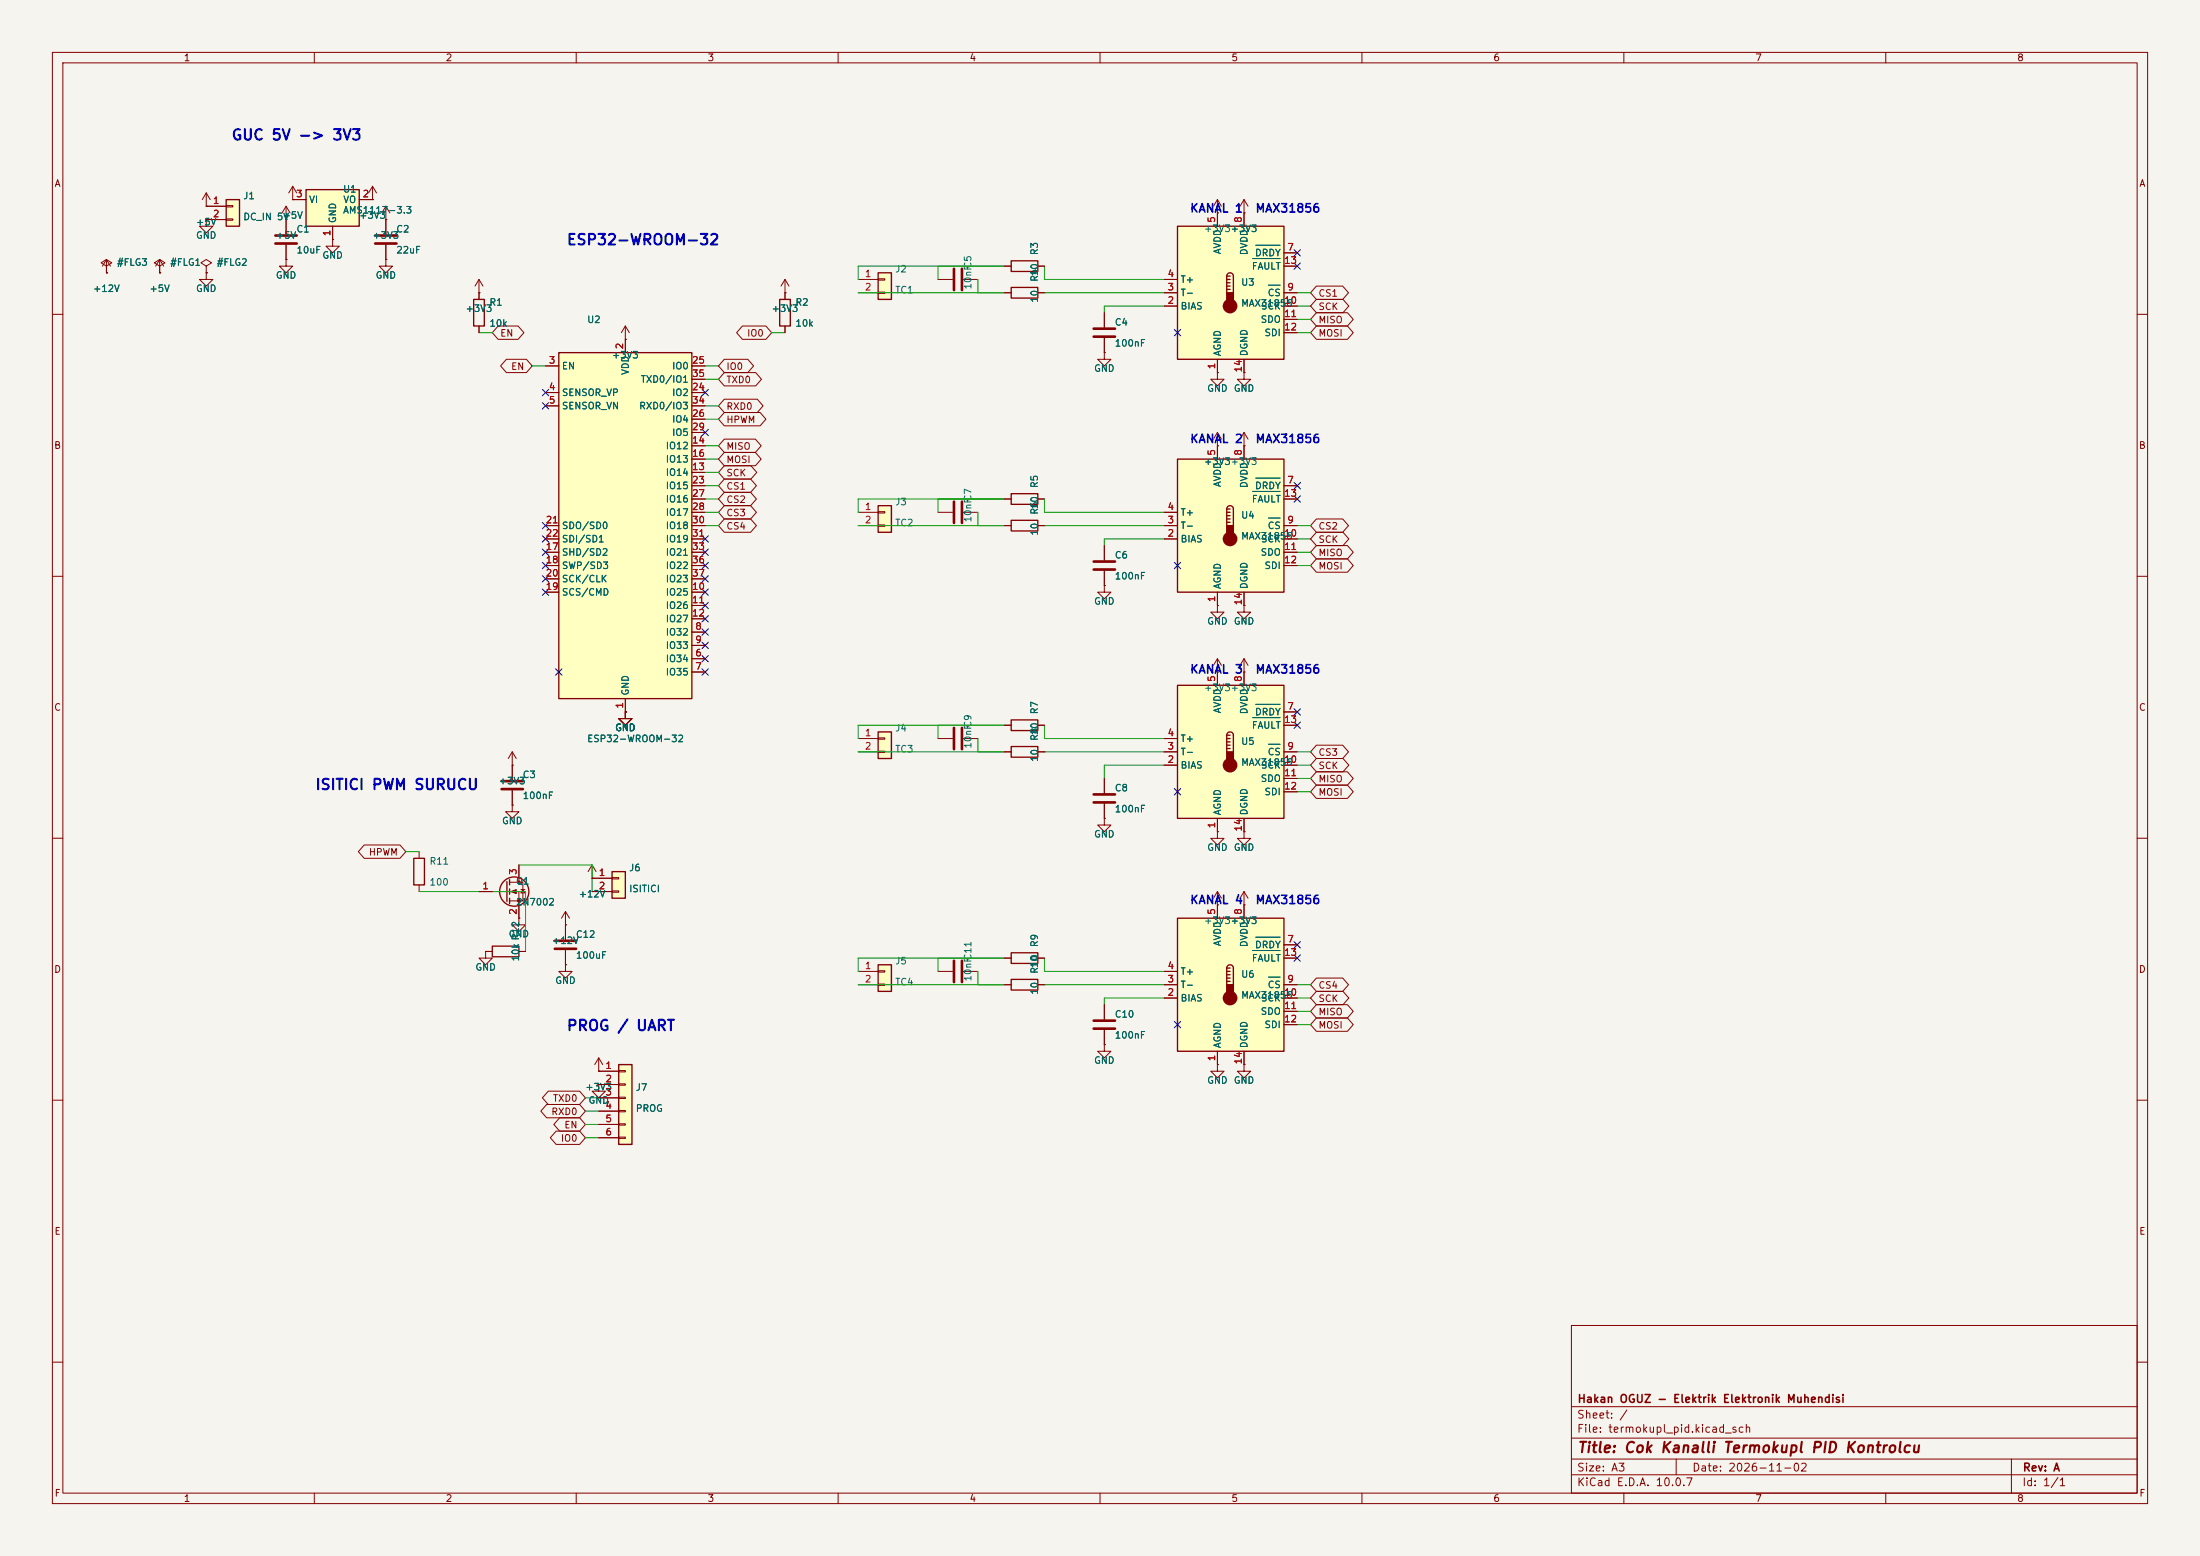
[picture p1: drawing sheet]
<svg xmlns="http://www.w3.org/2000/svg" width="420mm" height="297mm" viewBox="0 0 420 297" stroke-linecap="round" stroke-linejoin="round" font-family="sans-serif">
<path d="M0 0h420v297h-420z" fill="#f5f4ef" stroke="#f5f4ef" stroke-width=".19"/>
<g fill="none" stroke="#840000" stroke-width=".19">
<path d="M10 10h400v277h-400zM12 12h396v273h-396zM60 10v2M110 10v2M160 10v2M210 10v2M260 10v2M310 10v2M360 10v2M39.4 52.1v1.2h1.2l-1.2 1.3-1.3-1.3h1.3M39.4 52.1h.1M149.9 55.9v1.3"/>
<path d="M10 60h2M149.9 62.2v1.3M408 60h2M10 110h2M408 110h2M191.8 138.4h1.2M198.1 138.4h1.3M10 160h2M408 160h2M232.4 172.7h.1M232.4 170.2l-.8 1.3M232.4 170.2l.8 1.3"/>
<path d="M232.4 170.2v2.5M210.8 191.8v2.8M210.8 196.6v2.8M10 210h2M237.5 203.2v1.3h1.3l-1.3 1.2-1.3-1.2h1.3M237.5 203.2h.1M408 210h2M300 253h108v32h-108zM10 260h2M300 278.5h108M300 274.5h108M300 268.5h108"/>
<path d="M320 278.5v3M384 278.5v6.5M408 260h2M60 285v2M110 285v2M160 285v2M210 285v2M260 285v2M300 281.5h108M310 285v2M360 285v2"/>
</g>
<path d="M148.8 57.2h2.1v5h-2.1zM193 137.4h5.1v2h-5.1z" fill="none" stroke="#840000" stroke-width=".25"/>
<path d="M208.8 194.8h4.1M208.8 196.3h4.1" fill="none" stroke="#840000" stroke-width=".51"/>
<path d="M224.8 175.3h20.3v25.4h-20.3z" fill="#ffffc2"/>
<path d="M193 142.5h5.1v2h-5.1zM224.8 175.3h20.3v25.4h-20.3zM234.2 184.8a.64 .64 0 0 1 .6-.6 .64 .64 0 0 1 .7 .6v3.2M234.2 184.8v3.2M234.2 184.8h.6M234.2 185.4h.6M234.2 186.1h.6M234.2 186.7h.6M234.2 187.3h.6" fill="none" stroke="#840000" stroke-width=".25"/>
<g fill="#840000" stroke="#840000" stroke-width=".25">
<path d="M234.2 188h1.3v1.9h-1.3z"/>
<circle cx="234.8" cy="190.5" r="1.27"/>
</g>
<g fill="none" stroke="#840000" stroke-width=".19">
<path d="M39.4 41.9v1.3h1.2l-1.2 1.3-1.3-1.3h1.3M39.4 41.9h.1M91.4 55.9h.1M91.4 53.3l-.7 1.3M91.4 53.3l.8 1.3M91.4 53.3v2.6M210.8 111.8v1.2h1.3l-1.3 1.3-1.3-1.3h1.3M210.8 111.8h.1M210.8 104.1v2.8M210.8 109v2.8M191.8 143.5h1.2M198.1 143.5h1.3"/>
<path d="M232.4 172.7v2.6M237.5 172.7h.1M237.5 170.2v5.1M237.5 170.2l-.8 1.3M237.5 170.2l.8 1.3M222.2 190.5h2.6M222.2 188h2.6M222.2 185.4h2.6M245.1 190.5h2.5M245.1 188h2.5M245.1 180.3h2.5M245.1 193h2.5"/>
<path d="M245.1 195.6h2.5M245.1 182.9h2.5M232.4 200.7v2.5M237.5 200.7v2.5"/>
</g>
<path d="M239.7 178.9h4.7M239.1 181.4h5.3M242.1 186.5h2.3" fill="none" stroke="#006464" stroke-width=".19"/>
<path d="M208.8 107.2h4.1M208.8 108.7h4.1" fill="none" stroke="#840000" stroke-width=".51"/>
<path d="M167.6 96.5h2.6v5.1h-2.6z" fill="#ffffc2"/>
<path d="M90.4 57.2h2.1v5h-2.1zM167.6 96.5h2.6v5.1h-2.6z" fill="none" stroke="#840000" stroke-width=".25"/>
<g fill="none" stroke="#840000" stroke-width=".19">
<path d="M55.9 38.1h.1M55.9 35.6l-.8 1.2M55.9 35.6l.7 1.2M55.9 35.6v2.5M71.1 38.1h.1M71.1 35.6l-.7 1.2M71.1 35.6l.8 1.2M71.1 35.6v2.5M73.7 39.4v5.3M73.7 39.4l-.8 1.2M73.7 39.4l.7 1.2M63.5 45.7v1.3h1.3l-1.3 1.3-1.3-1.3h1.3"/>
<path d="M63.5 45.7h.1M73.7 49.5v1.3h1.2l-1.2 1.3-1.3-1.3h1.3M73.7 49.5h.1M73.7 41.9h.1M73.7 46.7v2.8M91.4 55.9v1.3M91.4 62.2v1.3M163.8 97.8h3.8M167.6 97.7h1.3v.2h-1.3zM179.1 97.8h2.8M183.9 97.8h2.8M163.8 100.3h3.8"/>
<path d="M167.6 100.2h1.3v.3h-1.3zM179.1 141h2.8M183.9 141h2.8M210.8 148.6v2.8M210.8 153.4v2.8M179.1 185.4h2.8M183.9 185.4h2.8"/>
</g>
<path d="M71.6 45h4.1M71.6 46.5h4.1M182.1 95.8v4M183.6 95.8v4M182.1 138.9v4.1M183.6 138.9v4.1M208.8 151.6h4.1M208.8 153.2h4.1M182.1 183.4v4.1M183.6 183.4v4.1" fill="none" stroke="#840000" stroke-width=".51"/>
<path d="M167.6 139.7h2.6v5.1h-2.6z" fill="#ffffc2"/>
<path d="M193 94.2h5.1v2.1h-5.1zM193 99.3h5.1v2h-5.1zM167.6 139.7h2.6v5.1h-2.6zM193 181.9h5.1v2h-5.1z" fill="none" stroke="#840000" stroke-width=".25"/>
<path d="M54.6 41.9v2.8M54.6 46.7v2.8M191.8 95.3h1.2M198.1 95.3h1.3M191.8 100.3h1.2M198.1 100.3h1.3M163.8 141h3.8M163.8 143.5h3.8M167.6 140.8h1.3v.3h-1.3zM167.6 143.4h1.3v.2h-1.3zM191.8 182.9h1.2M198.1 182.9h1.3" fill="none" stroke="#840000" stroke-width=".19"/>
<path d="M52.6 45h4M52.6 46.5h4" fill="none" stroke="#840000" stroke-width=".51"/>
<path d="M58.4 36.2h10.2v7h-10.2z" fill="#ffffc2"/>
<path d="M58.4 36.2h10.2v7h-10.2z" fill="none" stroke="#840000" stroke-width=".25"/>
<path d="M55.9 38.1h2.5M68.6 38.1h2.5M63.5 43.2v2.5" fill="none" stroke="#840000" stroke-width=".19"/>
<path d="M167.6 52.1h2.6v5.1h-2.6z" fill="#ffffc2"/>
<path d="M167.6 52.1h2.6v5.1h-2.6zM193 186.9h5.1v2.1h-5.1z" fill="none" stroke="#840000" stroke-width=".25"/>
<g fill="none" stroke="#840000" stroke-width=".19">
<path d="M39.4 39.4h.1M39.4 36.8l-.8 1.3M39.4 36.8l.7 1.3M39.4 36.8v2.6M232.4 38.1l-.8 1.3M232.4 38.1l.8 1.3M232.4 38.1v2.5M54.6 49.5v1.3h1.3l-1.3 1.3-1.3-1.3h1.3M54.6 49.5h.1M149.9 55.9h.1M149.9 53.3l-.8 1.3M149.9 53.3l.7 1.3"/>
<path d="M149.9 53.3v2.6M163.8 53.3h3.8M163.8 55.9h3.8M167.6 53.2h1.3v.3h-1.3zM167.6 55.8h1.3v.2h-1.3zM232.4 40.6h.1M191.8 188h1.2M198.1 188h1.3"/>
</g>
<path d="M43.2 38.1h2.5v5.1h-2.5z" fill="#ffffc2"/>
<path d="M43.2 38.1h2.5v5.1h-2.5z" fill="none" stroke="#840000" stroke-width=".25"/>
<path d="M39.4 39.4h3.8M43.2 39.2h1.2v.3h-1.2zM39.4 41.9h3.8M43.2 41.8h1.2v.2h-1.2z" fill="none" stroke="#840000" stroke-width=".19"/>
<path d="M167.6 184.2h2.6v5h-2.6z" fill="#ffffc2"/>
<path d="M79 163.8h2v5.1h-2zM167.6 184.2h2.6v5h-2.6z" fill="none" stroke="#840000" stroke-width=".25"/>
<g fill="none" stroke="#840000" stroke-width=".19">
<path d="M54.6 39.4l-.8 1.2M54.6 39.4l.8 1.2M54.6 39.4v2.5M39.4 50.8l1-.6-1-.7-1 .7 1 .6v1.3M39.4 52.1h.1M54.6 41.9h.1M179.1 53.3h2.8M183.9 53.3h2.8M97.8 153.7v1.2h1.3l-1.3 1.3-1.3-1.3h1.3M97.8 153.7h.1M97.8 146.1v2.7M97.8 150.9v2.8"/>
<path d="M80 162.6v1.2M80 168.9v1.3M163.8 185.4h3.8M163.8 188h3.8M167.6 185.3h1.3v.2h-1.3zM167.6 187.8h1.3v.3h-1.3z"/>
</g>
<path d="M182.1 51.3v4.1M183.6 51.3v4.1M95.8 149.1h4M95.8 150.6h4" fill="none" stroke="#840000" stroke-width=".51"/>
<path d="M118.1 203.2h2.5v15.2h-2.5z" fill="#ffffc2"/>
<path d="M193 49.8h5.1v2h-5.1zM193 54.9h5.1v2h-5.1zM118.1 203.2h2.5v15.2h-2.5z" fill="none" stroke="#840000" stroke-width=".25"/>
<g fill="none" stroke="#840000" stroke-width=".19">
<path d="M191.8 50.8h1.2M191.8 55.9h1.2M198.1 50.8h1.3M198.1 55.9h1.3M107.9 176.5h.1M107.9 174l-.7 1.3M107.9 174l.8 1.3M107.9 174v5.3M113 167.6h.1M113 165.1l-.7 1.3M113 165.1l.8 1.3M113 165.1v2.5"/>
<path d="M107.9 184.2v1.2h1.3l-1.3 1.3-1.2-1.3h1.2M107.9 184.2h.1M107.9 181.4v2.8M114.3 204.5h.1M114.3 207v1.3h1.3l-1.3 1.3-1.3-1.3h1.3M114.3 207h.1M114.3 204.5h3.8M114.3 207h3.8M114.3 209.6h3.8M114.3 212.1h3.8M114.3 214.6h3.8M114.3 217.2h3.8"/>
<path d="M114.3 201.9l-.8 1.3M114.3 201.9l.8 1.3M114.3 201.9v2.6M118.1 204.3h1.3v.3h-1.3zM118.1 206.9h1.3v.2h-1.3zM118.1 209.4h1.3v.3h-1.3zM118.1 212h1.3v.2h-1.3zM118.1 214.5h1.3v.3h-1.3zM118.1 217h1.3v.3h-1.3z"/>
</g>
<path d="M105.9 179.6h4.1M105.9 181.1h4.1" fill="none" stroke="#840000" stroke-width=".51"/>
<path d="M116.8 166.4h2.6v5.1h-2.6z" fill="#ffffc2"/>
<path d="M116.8 166.4h2.6v5.1h-2.6z" fill="none" stroke="#840000" stroke-width=".25"/>
<g fill="none" stroke="#840000" stroke-width=".19">
<path d="M210.8 59.7v2.8M210.8 67.3v1.3h1.3l-1.3 1.3-1.3-1.3h1.3M210.8 67.3h.1M210.8 64.5v2.8M237.5 85.1h.1M237.5 82.6l-.8 1.2M237.5 82.6l.8 1.2M237.5 82.6v2.5M99.1 175.3v1.2h1.2l-1.2 1.3-1.3-1.3h1.3M99.1 175.3h.1M113 167.6h3.8M113 170.2h3.8"/>
<path d="M116.8 167.5h1.3v.3h-1.3zM116.8 170.1h1.3v.2h-1.3z"/>
</g>
<path d="M208.8 62.7h4.1M208.8 64.3h4.1" fill="none" stroke="#840000" stroke-width=".51"/>
<path d="M224.8 87.6h20.3v25.4h-20.3z" fill="#ffffc2"/>
<g fill="none" stroke="#840000" stroke-width=".25">
<path d="M224.8 87.6h20.3v25.4h-20.3zM234.2 97.2a.64 .64 0 0 1 .6-.7 .64 .64 0 0 1 .7 .7v3.1M234.2 97.2v3.1M234.2 97.2h.6M234.2 97.8h.6M234.2 98.4h.6M234.2 99.1h.6M234.2 99.7h.6M96.8 168.3v3.8M97.3 167.9v1M97.3 169.7v1M97.3 171.5v1"/>
<circle cx="98.2" cy="170.2" r="2.79"/>
</g>
<g fill="#840000" stroke="#840000" stroke-width=".25">
<path d="M234.2 100.3h1.3v1.9h-1.3z"/>
<circle cx="234.8" cy="102.9" r="1.27"/>
</g>
<g fill="none" stroke="#840000" stroke-width=".19">
<path d="M232.4 71.1v1.3h1.3l-1.3 1.3-1.3-1.3h1.3M232.4 71.1h.1M237.5 71.1v1.3h1.3l-1.3 1.3-1.3-1.3h1.3M237.5 71.1h.1M222.2 97.8h2.6M232.4 85.1h.1M232.4 82.6v5M232.4 82.6l-.8 1.2M232.4 82.6l.8 1.2M237.5 85.1v2.5M245.1 92.7h2.5M245.1 95.3h2.5"/>
<path d="M222.2 102.9h2.6M222.2 100.3h2.6M232.4 113v2.6M237.5 113v2.6M245.1 102.9h2.5M245.1 100.3h2.5M245.1 105.4h2.5M245.1 108h2.5M237.5 128.3h.1M237.5 125.7v2.6M237.5 125.7l-.8 1.3M237.5 125.7l.8 1.3"/>
<path d="M91.4 170.2h5.4M97.3 168.4h2.5v3.6h-2.5M97.3 170.2h1.8v5.1M99.1 165.1v3.3M99.4 169.8h.8M99.8 169.8l.4 .6h-.8z"/>
</g>
<path d="M239.1 93.8h5.3M239.7 91.3h4.7M242.1 98.9h2.3" fill="none" stroke="#006464" stroke-width=".19"/>
<g fill="#840000" stroke="#840000" stroke-width=".19">
<path d="M97.5 170.2l1.1-.4v.8z"/>
<circle cx="99.1" cy="168.4" r=".25"/>
<circle cx="99.1" cy="172" r=".25"/>
</g>
<path d="M224.8 43.2h20.3v25.4h-20.3z" fill="#ffffc2"/>
<path d="M224.8 43.2h20.3v25.4h-20.3zM234.2 52.7a.64 .64 0 0 1 .6-.6 .64 .64 0 0 1 .7 .6v3.2M234.2 52.7v3.2M234.2 52.7h.6M234.2 53.3h.6M234.2 54h.6M234.2 54.6h.6M234.2 55.2h.6M94 180.6h5.1v2h-5.1z" fill="none" stroke="#840000" stroke-width=".25"/>
<g fill="#840000" stroke="#840000" stroke-width=".25">
<path d="M234.2 55.9h1.3v1.9h-1.3z"/>
<circle cx="234.8" cy="58.4" r="1.27"/>
</g>
<g fill="none" stroke="#840000" stroke-width=".19">
<path d="M237.5 38.1v5.1M237.5 38.1l-.8 1.3M237.5 38.1l.8 1.3M222.2 58.4h2.6M222.2 55.9h2.6M222.2 53.3h2.6M232.4 40.6v2.6M237.5 40.6h.1M245.1 58.4h2.5M245.1 55.9h2.5M245.1 48.3h2.5M245.1 50.8h2.5"/>
<path d="M232.4 68.6v2.5M237.5 68.6v2.5M245.1 61h2.5M245.1 63.5h2.5M210.8 156.2v1.3h1.3l-1.3 1.3-1.3-1.3h1.3M210.8 156.2h.1M92.7 181.6v1.3h1.3l-1.3 1.3-1.3-1.3h1.3M92.7 181.6h.1M92.7 181.6h1.3M99.1 181.6h1.2"/>
</g>
<path d="M239.1 49.4h5.3M239.7 46.8h4.7M242.1 54.4h2.3" fill="none" stroke="#006464" stroke-width=".19"/>
<path d="M106.7 67.3h25.4v66.1h-25.4z" fill="#ffffc2"/>
<path d="M106.7 67.3h25.4v66.1h-25.4z" fill="none" stroke="#840000" stroke-width=".25"/>
<g fill="none" stroke="#840000" stroke-width=".19">
<path d="M104.1 69.9h2.6M104.1 74.9h2.6M104.1 77.5h2.6M119.4 64.8h.1M119.4 62.2v5.1M119.4 62.2l-.8 1.3M119.4 62.2l.7 1.3M132.1 69.9h2.5M132.1 74.9h2.5M132.1 77.5h2.5M132.1 72.4h2.5M132.1 90.2h2.5"/>
<path d="M132.1 85.1h2.5M132.1 87.6h2.5M132.1 92.7h2.5M132.1 80h2.5M132.1 95.3h2.5M132.1 97.8h2.5M132.1 82.6h2.5M104.1 113h2.6M104.1 105.4h2.6M104.1 108h2.6M104.1 110.5h2.6M104.1 100.3h2.6"/>
<path d="M104.1 102.9h2.6M132.1 113h2.5M132.1 115.6h2.5M132.1 118.1h2.5M132.1 105.4h2.5M132.1 108h2.5M132.1 110.5h2.5M132.1 100.3h2.5M132.1 102.9h2.5M232.4 115.6v1.2h1.3l-1.3 1.3-1.3-1.3h1.3M232.4 115.6h.1M237.5 115.6v1.2h1.3l-1.3 1.3-1.3-1.3h1.3"/>
<path d="M237.5 115.6h.1M119.4 135.9v1.3h1.2l-1.2 1.2-1.3-1.2h1.3M119.4 135.9h.1M119.4 133.4v2.5M132.1 125.7h2.5M132.1 128.3h2.5M132.1 120.7h2.5M132.1 123.2h2.5M232.4 128.3h.1M232.4 125.7l-.8 1.3M232.4 125.7l.8 1.3M232.4 125.7v2.6"/>
<path d="M232.4 158.8v1.2h1.3l-1.3 1.3-1.3-1.3h1.3M232.4 158.8h.1M237.5 158.8v1.2h1.3l-1.3 1.3-1.3-1.3h1.3M237.5 158.8h.1"/>
</g>
<path d="M224.8 130.8h20.3v25.4h-20.3z" fill="#ffffc2"/>
<path d="M224.8 130.8h20.3v25.4h-20.3zM234.2 140.3a.64 .64 0 0 1 .6-.6 .64 .64 0 0 1 .7 .6v3.2M234.2 140.3v3.2M234.2 140.3h.6M234.2 141h.6M234.2 141.6h.6M234.2 142.2h.6M234.2 142.9h.6" fill="none" stroke="#840000" stroke-width=".25"/>
<g fill="#840000" stroke="#840000" stroke-width=".25">
<path d="M234.2 143.5h1.3v1.9h-1.3z"/>
<circle cx="234.8" cy="146" r="1.27"/>
</g>
<g fill="none" stroke="#840000" stroke-width=".19">
<path d="M39.4 39.4h.1M39.4 39.4h3.8M55.9 38.1h.1M55.9 38.1h2.5M68.6 38.1h2.5M71.1 38.1h.1M20.3 52.1h.1M20.3 50.8l1-.6-1-.7-1 .7 1 .6v1.3M20.3 49.5l-.7 1.3M20.3 49.5l.8 1.3M20.3 49.5v2.6M30.5 50.8l1-.6-1-.7-1 .7 1 .6v1.3"/>
<path d="M30.5 52.1h.1M30.5 49.5l-.8 1.3M30.5 49.5l.7 1.3M30.5 49.5v2.6M39.4 52.1h.1M39.4 41.9h.1M39.4 41.9h3.8M54.6 41.9h.1M54.6 49.5h.1M54.6 41.9v2.8M54.6 46.7v2.8M63.5 45.7h.1"/>
<path d="M63.5 43.2v2.5M73.7 41.9h.1M73.7 49.5h.1M73.7 41.9v2.8M73.7 46.7v2.8M91.4 55.9h.1M91.4 55.9v1.3M149.9 55.9h.1M149.9 55.9v1.3M191.8 50.8h1.2M191.8 55.9h1.2M198.1 50.8h1.3"/>
<path d="M198.1 55.9h1.3M210.8 59.7v2.8M222.2 55.9h2.6M222.2 58.4h2.6M222.2 53.3h2.6M232.4 40.6h.1M232.4 40.6v2.6M237.5 40.6h.1M237.5 40.6v2.6M245.1 50.8h2.5M245.1 55.9h2.5M245.1 58.4h2.5"/>
<path d="M245.1 48.3h2.5M251.3 57.1h5.1l1.1 1.3-1.1 1.3h-5.1l-1.1-1.3zM251.3 59.7h5.9l1.1 1.3-1.1 1.2h-5.9l-1.1-1.2zM251.3 54.6h5l1.1 1.3-1.1 1.3h-5l-1.1-1.3zM91.4 62.2v1.3M95.1 62.2h3.8l1.1 1.3-1.1 1.3h-3.8l-1.1-1.3zM96.7 68.6h3.8l1.1 1.3-1.1 1.2h-3.8l-1.1-1.2zM104.1 69.9h2.6M104.1 74.9h2.6M104.1 77.5h2.6M119.4 64.8h.1M119.4 64.8v2.5"/>
<path d="M132.1 69.9h2.5M132.1 74.9h2.5M132.1 77.5h2.5M132.1 72.4h2.5M138.3 78.7h6.8l1.1 1.3-1.1 1.3h-6.8l-1.1-1.3zM138.3 68.6h4.5l1.1 1.3-1.1 1.2h-4.5l-1.1-1.2zM138.3 71.1h6l1.1 1.3-1.1 1.3h-6l-1.1-1.3zM138.3 76.2h6.3l1.1 1.3-1.1 1.2h-6.3l-1.1-1.2zM141.7 62.2h4.5l1.1 1.3-1.1 1.3h-4.5l-1.1-1.3zM149.9 62.2v1.3M210.8 67.3h.1M210.8 64.5v2.8"/>
<path d="M232.4 71.1h.1M232.4 68.6v2.5M237.5 71.1h.1M237.5 68.6v2.5M245.1 61h2.5M245.1 63.5h2.5M251.3 62.2h5.9l1.1 1.3-1.1 1.3h-5.9l-1.1-1.3zM132.1 95.3h2.5M132.1 97.8h2.5M132.1 92.7h2.5M132.1 90.2h2.5M132.1 85.1h2.5"/>
<path d="M132.1 87.6h2.5M132.1 80h2.5M132.1 82.6h2.5M138.3 99.1h5l1.1 1.2-1.1 1.3h-5l-1.1-1.3zM138.3 83.8h5.9l1.1 1.3-1.1 1.3h-5.9l-1.1-1.3zM138.3 88.9h5.1l1.1 1.3-1.1 1.2h-5.1l-1.1-1.2zM138.3 86.4h5.9l1.1 1.2-1.1 1.3h-5.9l-1.1-1.3zM138.3 91.4h5l1.1 1.3-1.1 1.3h-5l-1.1-1.3zM138.3 94h5l1.1 1.3-1.1 1.2h-5l-1.1-1.2zM138.3 96.5h5l1.1 1.3-1.1 1.3h-5l-1.1-1.3zM191.8 95.3h1.2M198.1 95.3h1.3"/>
<path d="M222.2 97.8h2.6M232.4 85.1h.1M232.4 85.1v2.5M237.5 85.1h.1M237.5 85.1v2.5M245.1 95.3h2.5M245.1 92.7h2.5M251.3 99.1h5l1.1 1.2-1.1 1.3h-5l-1.1-1.3zM104.1 100.3h2.6M104.1 102.9h2.6M104.1 105.4h2.6M104.1 108h2.6"/>
<path d="M104.1 113h2.6M104.1 110.5h2.6M132.1 100.3h2.5M132.1 102.9h2.5M132.1 105.4h2.5M132.1 108h2.5M132.1 113h2.5M132.1 115.6h2.5M132.1 118.1h2.5M132.1 110.5h2.5M191.8 100.3h1.2M198.1 100.3h1.3"/>
<path d="M210.8 111.8h.1M210.8 104.1v2.8M210.8 109v2.8M222.2 100.3h2.6M222.2 102.9h2.6M232.4 115.6h.1M232.4 113v2.6M237.5 115.6h.1M237.5 113v2.6M245.1 100.3h2.5M245.1 102.9h2.5M245.1 105.4h2.5"/>
<path d="M245.1 108h2.5M251.3 101.6h5.1l1.1 1.3-1.1 1.2h-5.1l-1.1-1.2zM251.3 106.7h5.9l1.1 1.3-1.1 1.2h-5.9l-1.1-1.2zM251.3 104.1h5.9l1.1 1.3-1.1 1.3h-5.9l-1.1-1.3zM119.4 135.9v1.3h1.2l-1.2 1.2-1.3-1.2h1.3M119.4 135.9h.1M119.4 133.4v2.5M132.1 125.7h2.5M132.1 128.3h2.5M132.1 120.7h2.5M132.1 123.2h2.5M191.8 138.4h1.2"/>
<path d="M198.1 138.4h1.3M232.4 128.3h.1M232.4 128.3v2.5M237.5 128.3h.1M237.5 128.3v2.5M245.1 135.9h2.5M245.1 138.4h2.5M97.8 146.1h.1M97.8 153.7h.1M97.8 143.5l-.8 1.3M97.8 143.5l.8 1.3M97.8 143.5v5.3"/>
<path d="M97.8 150.9v2.8M191.8 143.5h1.2M198.1 143.5h1.3M210.8 156.2h.1M210.8 148.6v2.8M210.8 153.4v2.8M222.2 146.1h2.6M222.2 143.5h2.6M222.2 141h2.6M232.4 158.8h.1M232.4 156.2v2.6M237.5 158.8h.1"/>
<path d="M237.5 156.2v2.6M245.1 146.1h2.5M245.1 143.5h2.5M245.1 148.6h2.5M245.1 151.1h2.5M251.3 144.8h5.1l1.1 1.3-1.1 1.2h-5.1l-1.1-1.2zM251.3 149.9h5.9l1.1 1.2-1.1 1.3h-5.9l-1.1-1.3zM251.3 147.3h5.9l1.1 1.3-1.1 1.3h-5.9l-1.1-1.3zM251.3 142.2h5l1.1 1.3-1.1 1.3h-5l-1.1-1.3zM69.5 161.3h6.9l1.1 1.3-1.1 1.2h-6.9l-1.1-1.2zM91.4 170.2h2.6M99.1 175.3h.1"/>
<path d="M99.1 165.1v2.5M99.1 172.7v2.6M107.9 176.5h.1M107.9 176.5v2.8M113 167.6h.1M113 170.2h3.8M113 167.6h3.8M232.4 172.7h.1M232.4 172.7v2.6M237.5 172.7h.1M237.5 172.7v2.6M92.7 181.6h.1"/>
<path d="M92.7 181.6h1.3M99.1 181.6h1.2M107.9 184.2h.1M107.9 181.4v2.8M191.8 188h1.2M191.8 182.9h1.2M198.1 188h1.3M198.1 182.9h1.3M210.8 199.4v1.3h1.3l-1.3 1.2-1.3-1.2h1.3M210.8 199.4h.1M210.8 191.8v2.8M210.8 196.6v2.8"/>
<path d="M222.2 190.5h2.6M222.2 188h2.6M222.2 185.4h2.6M245.1 190.5h2.5M245.1 188h2.5M245.1 180.3h2.5M245.1 193h2.5M245.1 195.6h2.5M245.1 182.9h2.5M251.3 189.2h5.1l1.1 1.3-1.1 1.3h-5.1l-1.1-1.3zM251.3 194.3h5.9l1.1 1.3-1.1 1.3h-5.9l-1.1-1.3zM251.3 191.8h5.9l1.1 1.2-1.1 1.3h-5.9l-1.1-1.3z"/>
<path d="M251.3 186.7h5l1.1 1.3-1.1 1.2h-5l-1.1-1.2zM104.4 210.8h6.2l1.2 1.3-1.2 1.3h-6.2l-1.2-1.3zM104.7 208.3h5.9l1.2 1.3-1.2 1.2h-5.9l-1.2-1.2zM106.2 215.9h4.4l1.2 1.3-1.2 1.2h-4.4l-1.1-1.2zM106.8 213.4h3.8l1.2 1.2-1.2 1.3h-3.8l-1.1-1.3zM114.3 207h.1M114.3 204.5h.1M114.3 204.5h3.8M114.3 207h3.8M114.3 209.6h3.8M114.3 212.1h3.8M114.3 214.6h3.8"/>
<path d="M114.3 217.2h3.8M232.4 203.2v1.3h1.3l-1.3 1.2-1.3-1.2h1.3M232.4 203.2h.1M232.4 200.7v2.5M237.5 203.2h.1M237.5 200.7v2.5"/>
</g>
<path d="M239.1 49.4h5.3M239.7 46.8h4.7M242.1 54.4h2.3M239.1 93.8h5.3M239.7 91.3h4.7M242.1 98.9h2.3M239.1 137h5.3M239.7 134.4h4.7M242.1 142.1h2.3M239.7 178.9h4.7M239.1 181.4h5.3M242.1 186.5h2.3" fill="none" stroke="#006464" stroke-width=".19"/>
<g fill="none" stroke="#009600" stroke-width=".19">
<path d="M163.8 55.9h28M179.1 50.8v2.5M186.7 53.3v2.6M191.8 50.8h-28v2.5M199.4 55.9h.1M199.4 50.8v2.5h22.8M199.4 55.9h22.8M222.2 58.4h-11.4v1.3M247.6 55.9h2.6M247.6 58.4h2.6M91.4 63.5h2.6M101.6 69.9h2.5"/>
<path d="M134.6 77.5h2.6M134.6 69.9h2.6M134.6 72.4h2.6M147.3 63.5h2.6M247.6 61h2.6M247.6 63.5h2.6M134.6 95.3h2.6M134.6 90.2h2.6M134.6 92.7h2.6M134.6 97.8h2.6M134.6 87.6h2.6M134.6 85.1h2.6"/>
<path d="M134.6 80h2.6M179.1 95.3v2.5M186.7 97.8v2.5M191.8 95.3h-28v2.5M199.4 95.3v2.5h22.8M134.6 100.3h2.6M163.8 100.3h28M199.4 100.3h.1M199.4 100.3h22.8M222.2 102.9h-11.4v1.2M247.6 100.3h2.6M247.6 108h2.6"/>
<path d="M247.6 102.9h2.6M247.6 105.4h2.6M179.1 138.4v2.6M191.8 138.4h-28v2.6M199.4 138.4v2.6h22.8M163.8 143.5h28M186.7 141v2.5M199.4 143.5h.1M199.4 143.5h22.8M222.2 146.1h-11.4v2.5M247.6 143.5h2.6M247.6 148.6h2.6"/>
<path d="M247.6 151.1h2.6M247.6 146.1h2.6M77.5 162.6h2.5M80 170.2h20.3v11.4M99.1 165.1h13.9v5.1M163.8 188h28M179.1 182.9v2.5M186.7 185.4v2.6M191.8 182.9h-28v2.5M199.4 188h.1M199.4 182.9v2.5h22.8M199.4 188h22.8"/>
<path d="M222.2 190.5h-11.4v1.3M247.6 188h2.6M247.6 190.5h2.6M247.6 193h2.6M247.6 195.6h2.6M111.8 214.6h2.5M111.8 217.2h2.5M111.8 209.6h2.5M111.8 212.1h2.5"/>
</g>
<g fill="none" stroke="#000084" stroke-width=".19">
<path d="M247 50.2l1.3 1.2M247 47.7l1.3 1.2M248.3 50.2l-1.3 1.2M248.3 47.7l-1.3 1.2M103.5 76.9l1.2 1.2M103.5 74.3l1.2 1.2M104.7 76.9l-1.2 1.2M104.7 74.3l-1.2 1.2M134 74.3l1.2 1.2M135.2 74.3l-1.2 1.2M224.2 62.9l1.2 1.2M225.4 62.9l-1.2 1.2"/>
<path d="M103.5 99.7l1.2 1.2M104.7 99.7l-1.2 1.2M134 81.9l1.2 1.3M135.2 81.9l-1.2 1.3M247 94.6l1.3 1.3M247 92.1l1.3 1.2M248.3 94.6l-1.3 1.3M248.3 92.1l-1.3 1.2M103.5 104.8l1.2 1.2M103.5 112.4l1.2 1.2M103.5 107.3l1.2 1.3M103.5 109.9l1.2 1.2"/>
<path d="M103.5 102.3l1.2 1.2M104.7 104.8l-1.2 1.2M104.7 112.4l-1.2 1.2M104.7 107.3l-1.2 1.3M104.7 109.9l-1.2 1.2M104.7 102.3l-1.2 1.2M134 102.3l1.2 1.2M134 104.8l1.2 1.2M134 107.3l1.2 1.3M134 112.4l1.2 1.2M134 115l1.2 1.2M134 109.9l1.2 1.2"/>
<path d="M134 117.5l1.2 1.2M135.2 102.3l-1.2 1.2M135.2 104.8l-1.2 1.2M135.2 107.3l-1.2 1.3M135.2 112.4l-1.2 1.2M135.2 115l-1.2 1.2M135.2 109.9l-1.2 1.2M135.2 117.5l-1.2 1.2M224.2 107.3l1.2 1.3M225.4 107.3l-1.2 1.3M106.1 127.7l1.2 1.2M107.3 127.7l-1.2 1.2"/>
<path d="M134 125.1l1.2 1.2M134 127.7l1.2 1.2M134 120l1.2 1.3M134 122.6l1.2 1.2M135.2 125.1l-1.2 1.2M135.2 127.7l-1.2 1.2M135.2 120l-1.2 1.3M135.2 122.6l-1.2 1.2M247 137.8l1.3 1.2M247 135.3l1.3 1.2M248.3 137.8l-1.3 1.2M248.3 135.3l-1.3 1.2"/>
<path d="M224.2 150.5l1.2 1.2M225.4 150.5l-1.2 1.2M247 179.7l1.3 1.2M248.3 179.7l-1.3 1.2M224.2 195l1.2 1.2M225.4 195l-1.2 1.2M247 182.3l1.3 1.2M248.3 182.3l-1.3 1.2"/>
</g>
<g font-size="2" fill="#0000c2">
<text x="44.1" y="27.3">GUC 5V -&gt; 3V3</text>
<text x="108.1" y="47.3">ESP32-WROOM-32</text>
<text x="60.1" y="151.3">ISITICI PWM SURUCU</text>
<text x="108.1" y="197.3">PROG / UART</text>
</g>
<text font-size="2" fill="#840000" x="301" y="277.8">Title: Cok Kanalli Termokupl PID Kontrolcu</text>
<g font-size="1.6" fill="#0000c2">
<text x="227.1" y="41">KANAL 1</text>
<text x="239.5" y="41">MAX31856</text>
<text x="227.1" y="85">KANAL 2</text>
<text x="239.5" y="85">MAX31856</text>
<text x="227.1" y="129">KANAL 3</text>
<text x="239.5" y="129">MAX31856</text>
<text x="227.1" y="173">KANAL 4</text>
<text x="239.5" y="173">MAX31856</text>
</g>
<g font-size="1.5" fill="#840000">
<text x="301" y="268.1">Hakan OGUZ - Elektrik Elektronik Muhendisi</text>
<text x="300.9" y="273.8">File: termokupl_pid.kicad_sch</text>
<text x="300.9" y="271.1">Sheet: /</text>
<text x="300.9" y="281.2">Size: A3</text>
<text x="322.9" y="281.2">Date: 2026-11-02</text>
<text x="386" y="281.2">Rev: A</text>
<text x="300.9" y="284">KiCad E.D.A. 10.0.7</text>
<text x="385.9" y="284">Id: 1/1</text>
</g>
<g font-size="1.3" fill="#840000">
<text x="35" y="12">1</text>
<text x="85" y="12">2</text>
<text x="135" y="12">3</text>
<text x="185" y="12">4</text>
<text x="235" y="12">5</text>
<text x="285" y="12">6</text>
<text x="335" y="12">7</text>
<text x="385" y="12">8</text>
<text x="10.3" y="36">A</text>
<text x="408.3" y="36">A</text>
<text x="251.6" y="59.5">SCK</text>
<text x="251.6" y="56.9">CS1</text>
<text x="95.4" y="64.6">EN</text>
<text x="142.5" y="64.6">IO0</text>
<text x="251.6" y="64.6">MOSI</text>
<text x="251.6" y="62">MISO</text>
<text x="97.5" y="70.9">EN</text>
<text x="138.6" y="70.9">IO0</text>
<text x="138.6" y="73.4">TXD0</text>
<text x="138.6" y="81.1">HPWM</text>
<text x="138.6" y="78.5">RXD0</text>
<text x="10.2" y="86">B</text>
<text x="138.6" y="86.1">MISO</text>
<text x="138.6" y="88.7">MOSI</text>
<text x="408.2" y="86">B</text>
<text x="138.6" y="91.2">SCK</text>
<text x="138.6" y="93.8">CS1</text>
<text x="138.6" y="101.4">CS4</text>
<text x="138.6" y="96.3">CS2</text>
<text x="138.6" y="98.8">CS3</text>
<text x="251.6" y="101.4">CS2</text>
<text x="251.6" y="103.9">SCK</text>
<text x="251.6" y="106.5">MISO</text>
<text x="251.6" y="109">MOSI</text>
<text x="10.2" y="136">C</text>
<text x="408.2" y="136">C</text>
<text x="251.6" y="147.1">SCK</text>
<text x="251.6" y="149.6">MISO</text>
<text x="251.6" y="144.6">CS3</text>
<text x="251.6" y="152.2">MOSI</text>
<text x="70.3" y="163.6">HPWM</text>
<text x="10.2" y="186">D</text>
<text x="408.2" y="186">D</text>
<text x="251.6" y="191.6">SCK</text>
<text x="251.6" y="189">CS4</text>
<text x="251.6" y="196.6">MOSI</text>
<text x="251.6" y="194.1">MISO</text>
<text x="105.1" y="213.1">RXD0</text>
<text x="105.4" y="210.6">TXD0</text>
<text x="107.6" y="215.7">EN</text>
<text x="107" y="218.2">IO0</text>
<text x="10.3" y="236">E</text>
<text x="408.3" y="236">E</text>
<text x="10.3" y="286">F</text>
<text x="35" y="287">1</text>
<text x="85" y="287">2</text>
<text x="135" y="287">3</text>
<text x="185" y="287">4</text>
<text x="235" y="287">5</text>
<text x="285" y="287">6</text>
<text x="335" y="287">7</text>
<text x="385" y="287">8</text>
<text x="408.3" y="286">F</text>
</g>
<g font-size="1.3" fill="#a90000">
<text x="40.5" y="39.2">1</text>
<text x="40.5" y="41.8">2</text>
<text x="56.4" y="38">3</text>
<text x="69.1" y="38">2</text>
<text x="63.4" y="45.2" transform="rotate(-90 63.4 45.2)">1</text>
<text x="232.3" y="42.6" transform="rotate(-90 232.3 42.6)">5</text>
<text x="237.4" y="42.6" transform="rotate(-90 237.4 42.6)">8</text>
<text x="165" y="53.2">1</text>
<text x="222.8" y="53.2">4</text>
<text x="245" y="50.7">13</text>
<text x="245.6" y="48.1">7</text>
<text x="165" y="55.7">2</text>
<text x="222.8" y="58.3">2</text>
<text x="222.8" y="55.7">3</text>
<text x="245" y="58.3">10</text>
<text x="245.6" y="55.7">9</text>
<text x="245" y="60.8">11</text>
<text x="245" y="63.4">12</text>
<text x="104.7" y="69.7">3</text>
<text x="119.2" y="66.8" transform="rotate(-90 119.2 66.8)">2</text>
<text x="132" y="69.7">25</text>
<text x="232.3" y="70.6" transform="rotate(-90 232.3 70.6)">1</text>
<text x="237.4" y="71.2" transform="rotate(-90 237.4 71.2)">14</text>
<text x="104.7" y="74.8">4</text>
<text x="104.7" y="77.3">5</text>
<text x="132" y="74.8">24</text>
<text x="132" y="77.3">34</text>
<text x="132" y="72.3">35</text>
<text x="132" y="79.9">26</text>
<text x="132" y="82.4">29</text>
<text x="132" y="85">14</text>
<text x="132" y="87.5">16</text>
<text x="232.3" y="87.1" transform="rotate(-90 232.3 87.1)">5</text>
<text x="237.4" y="87.1" transform="rotate(-90 237.4 87.1)">8</text>
<text x="132" y="90">13</text>
<text x="132" y="92.6">23</text>
<text x="132" y="95.1">27</text>
<text x="245" y="95.1">13</text>
<text x="245.6" y="92.6">7</text>
<text x="104.1" y="100.2">21</text>
<text x="132" y="97.7">28</text>
<text x="132" y="100.2">30</text>
<text x="165" y="97.7">1</text>
<text x="165" y="100.2">2</text>
<text x="222.8" y="100.2">3</text>
<text x="222.8" y="97.7">4</text>
<text x="245.6" y="100.2">9</text>
<text x="104.1" y="105.3">17</text>
<text x="104.1" y="107.8">18</text>
<text x="104.1" y="102.7">22</text>
<text x="132" y="102.7">31</text>
<text x="132" y="105.3">33</text>
<text x="132" y="107.8">36</text>
<text x="222.8" y="102.7">2</text>
<text x="245" y="102.7">10</text>
<text x="245" y="105.3">11</text>
<text x="245" y="107.8">12</text>
<text x="104.1" y="112.9">19</text>
<text x="104.1" y="110.4">20</text>
<text x="132" y="112.9">10</text>
<text x="132" y="110.4">37</text>
<text x="132" y="115.4">11</text>
<text x="132" y="118">12</text>
<text x="232.3" y="115" transform="rotate(-90 232.3 115)">1</text>
<text x="237.4" y="115.6" transform="rotate(-90 237.4 115.6)">14</text>
<text x="132.6" y="125.6">6</text>
<text x="132.6" y="120.5">8</text>
<text x="132.6" y="123.1">9</text>
<text x="132.6" y="128.1">7</text>
<text x="232.3" y="130.3" transform="rotate(-90 232.3 130.3)">5</text>
<text x="237.4" y="130.3" transform="rotate(-90 237.4 130.3)">8</text>
<text x="119.2" y="135.4" transform="rotate(-90 119.2 135.4)">1</text>
<text x="245.6" y="135.8">7</text>
<text x="165" y="140.8">1</text>
<text x="165" y="143.4">2</text>
<text x="222.8" y="143.4">3</text>
<text x="222.8" y="140.8">4</text>
<text x="245" y="138.3">13</text>
<text x="245.6" y="143.4">9</text>
<text x="222.8" y="145.9">2</text>
<text x="245" y="145.9">10</text>
<text x="245" y="148.5">11</text>
<text x="245" y="151">12</text>
<text x="232.3" y="158.2" transform="rotate(-90 232.3 158.2)">1</text>
<text x="237.4" y="158.8" transform="rotate(-90 237.4 158.8)">14</text>
<text x="98.9" y="167.1" transform="rotate(-90 98.9 167.1)">3</text>
<text x="114.2" y="167.5">1</text>
<text x="92" y="170">1</text>
<text x="114.2" y="170">2</text>
<text x="98.9" y="174.7" transform="rotate(-90 98.9 174.7)">2</text>
<text x="232.3" y="174.7" transform="rotate(-90 232.3 174.7)">5</text>
<text x="237.4" y="174.7" transform="rotate(-90 237.4 174.7)">8</text>
<text x="165" y="185.3">1</text>
<text x="222.8" y="185.3">4</text>
<text x="245" y="182.7">13</text>
<text x="245.6" y="180.2">7</text>
<text x="165" y="187.8">2</text>
<text x="222.8" y="190.4">2</text>
<text x="222.8" y="187.8">3</text>
<text x="245" y="190.4">10</text>
<text x="245.6" y="187.8">9</text>
<text x="245" y="192.9">11</text>
<text x="245" y="195.4">12</text>
<text x="232.3" y="202.7" transform="rotate(-90 232.3 202.7)">1</text>
<text x="237.4" y="203.3" transform="rotate(-90 237.4 203.3)">14</text>
<text x="115.5" y="204.3">1</text>
<text x="115.5" y="206.9">2</text>
<text x="115.5" y="209.4">3</text>
<text x="115.5" y="212">4</text>
<text x="115.5" y="214.5">5</text>
<text x="115.5" y="217">6</text>
</g>
<g font-size="1.3" fill="#006464">
<text x="46.3" y="38.3">J1</text>
<text x="58.9" y="39.1">VI</text>
<text x="65.4" y="37.1">U1</text>
<text x="65.4" y="41.1">AMS1117-3.3</text>
<text x="65.4" y="39.1">VO</text>
<text x="37.3" y="45.9">GND</text>
<text x="37.3" y="43.3">+5V</text>
<text x="46.3" y="42.3">DC_IN 5V</text>
<text x="52.5" y="45.9">+5V</text>
<text x="53.8" y="42.1">+5V</text>
<text x="56.5" y="44.7">C1</text>
<text x="64.5" y="42.7" transform="rotate(-90 64.5 42.7)">GND</text>
<text x="68.5" y="42.1">+3V3</text>
<text x="71" y="45.9">+3V3</text>
<text x="75.5" y="44.7">C2</text>
<text x="229.7" y="44.6">+3V3+3V3</text>
<text x="22.2" y="51">#FLG3</text>
<text x="32.4" y="51">#FLG1</text>
<text x="41.3" y="51">#FLG2</text>
<text x="52.5" y="53.5">GND</text>
<text x="56.5" y="48.7">10uF</text>
<text x="61.4" y="49.7">GND</text>
<text x="71.6" y="53.5">GND</text>
<text x="75.5" y="48.7">22uF</text>
<text x="170.8" y="52.3">J2</text>
<text x="185.7" y="51.4" transform="rotate(-90 185.7 51.4)">C5</text>
<text x="198.4" y="53.9" transform="rotate(-90 198.4 53.9)">R4</text>
<text x="198.4" y="52.8" transform="rotate(-90 198.4 52.8)">10</text>
<text x="198.4" y="48.8" transform="rotate(-90 198.4 48.8)">R3</text>
<text x="233.4" y="48.6" transform="rotate(-90 233.4 48.6)">AVDD</text>
<text x="238.5" y="48.8" transform="rotate(-90 238.5 48.8)">DVDD</text>
<text x="238.9" y="51.8">FAULT</text>
<text x="239.5" y="49.2">DRDY</text>
<text x="17.7" y="56">+12V</text>
<text x="28.4" y="56">+5V</text>
<text x="37.3" y="56">GND</text>
<text x="88.8" y="59.8">+3V3</text>
<text x="93.3" y="58.7">R1</text>
<text x="147.2" y="59.8">+3V3</text>
<text x="151.7" y="58.7">R2</text>
<text x="170.8" y="56.3">TC1</text>
<text x="185.7" y="55.4" transform="rotate(-90 185.7 55.4)">10nF</text>
<text x="198.4" y="57.9" transform="rotate(-90 198.4 57.9)">10</text>
<text x="225.3" y="59.4">BIAS</text>
<text x="225.3" y="56.8">T-</text>
<text x="225.3" y="54.3">T+</text>
<text x="236.8" y="54.8">U3</text>
<text x="236.8" y="58.8">MAX31856</text>
<text x="240.6" y="59.4">SCK</text>
<text x="241.9" y="56.8">CS</text>
<text x="93.3" y="62.7">10k</text>
<text x="112" y="62">U2</text>
<text x="151.7" y="62.7">10k</text>
<text x="212.7" y="62.5">C4</text>
<text x="240.6" y="61.9">SDO</text>
<text x="241.3" y="64.5">SDI</text>
<text x="107.2" y="70.8">EN</text>
<text x="116.7" y="68.7">+3V3</text>
<text x="120.3" y="71.7" transform="rotate(-90 120.3 71.7)">VDD</text>
<text x="128.2" y="70.8">IO0</text>
<text x="208.8" y="71.3">GND</text>
<text x="212.7" y="66.5">100nF</text>
<text x="233.4" y="68.1" transform="rotate(-90 233.4 68.1)">AGND</text>
<text x="238.5" y="68.1" transform="rotate(-90 238.5 68.1)">DGND</text>
<text x="107.2" y="75.9">SENSOR_VP</text>
<text x="122.2" y="73.4">TXD0/IO1</text>
<text x="128.2" y="75.9">IO2</text>
<text x="230.3" y="75.1">GND</text>
<text x="235.4" y="75.1">GND</text>
<text x="107.2" y="78.4">SENSOR_VN</text>
<text x="121.9" y="78.4">RXD0/IO3</text>
<text x="128.2" y="81">IO4</text>
<text x="128.2" y="83.5">IO5</text>
<text x="127" y="86.1">IO12</text>
<text x="127" y="88.6">IO13</text>
<text x="229.7" y="89.1">+3V3+3V3</text>
<text x="127" y="91.1">IO14</text>
<text x="127" y="93.7">IO15</text>
<text x="185.7" y="95.8" transform="rotate(-90 185.7 95.8)">C7</text>
<text x="198.4" y="93.3" transform="rotate(-90 198.4 93.3)">R5</text>
<text x="233.4" y="93.1" transform="rotate(-90 233.4 93.1)">AVDD</text>
<text x="238.5" y="93.3" transform="rotate(-90 238.5 93.3)">DVDD</text>
<text x="239.5" y="93.7">DRDY</text>
<text x="107.2" y="101.3">SDO/SD0</text>
<text x="127" y="96.2">IO16</text>
<text x="127" y="98.8">IO17</text>
<text x="127" y="101.3">IO18</text>
<text x="170.8" y="96.8">J3</text>
<text x="170.8" y="100.8">TC2</text>
<text x="185.7" y="99.8" transform="rotate(-90 185.7 99.8)">10nF</text>
<text x="198.4" y="98.3" transform="rotate(-90 198.4 98.3)">R6</text>
<text x="198.4" y="97.3" transform="rotate(-90 198.4 97.3)">10</text>
<text x="225.3" y="101.3">T-</text>
<text x="225.3" y="98.8">T+</text>
<text x="236.8" y="99.3">U4</text>
<text x="238.9" y="96.2">FAULT</text>
<text x="241.9" y="101.3">CS</text>
<text x="107.2" y="106.4">SHD/SD2</text>
<text x="107.2" y="103.8">SDI/SD1</text>
<text x="127" y="103.8">IO19</text>
<text x="127" y="106.4">IO21</text>
<text x="198.4" y="102.3" transform="rotate(-90 198.4 102.3)">10</text>
<text x="212.7" y="106.9">C6</text>
<text x="225.3" y="103.8">BIAS</text>
<text x="236.8" y="103.3">MAX31856</text>
<text x="240.6" y="106.4">SDO</text>
<text x="240.6" y="103.8">SCK</text>
<text x="107.2" y="108.9">SWP/SD3</text>
<text x="107.2" y="114">SCS/CMD</text>
<text x="107.2" y="111.5">SCK/CLK</text>
<text x="127" y="114">IO25</text>
<text x="127" y="108.9">IO22</text>
<text x="127" y="111.5">IO23</text>
<text x="212.7" y="110.9">100nF</text>
<text x="233.4" y="112.5" transform="rotate(-90 233.4 112.5)">AGND</text>
<text x="238.5" y="112.5" transform="rotate(-90 238.5 112.5)">DGND</text>
<text x="241.3" y="108.9">SDI</text>
<text x="127" y="116.5">IO26</text>
<text x="127" y="119.1">IO27</text>
<text x="208.8" y="115.7">GND</text>
<text x="230.3" y="119.5">GND</text>
<text x="235.4" y="119.5">GND</text>
<text x="127" y="121.6">IO32</text>
<text x="127" y="124.2">IO33</text>
<text x="127" y="126.7">IO34</text>
<text x="127" y="129.2">IO35</text>
<text x="120.3" y="132.9" transform="rotate(-90 120.3 132.9)">GND</text>
<text x="198.4" y="136.4" transform="rotate(-90 198.4 136.4)">R7</text>
<text x="229.7" y="132.2">+3V3+3V3</text>
<text x="233.4" y="136.3" transform="rotate(-90 233.4 136.3)">AVDD</text>
<text x="238.5" y="136.4" transform="rotate(-90 238.5 136.4)">DVDD</text>
<text x="239.5" y="136.9">DRDY</text>
<text x="112" y="142">ESP32-WROOM-32</text>
<text x="117.3" y="139.9">GND</text>
<text x="170.8" y="139.9">J4</text>
<text x="170.8" y="143.9">TC3</text>
<text x="185.7" y="143" transform="rotate(-90 185.7 143)">10nF</text>
<text x="185.7" y="139" transform="rotate(-90 185.7 139)">C9</text>
<text x="198.4" y="141.5" transform="rotate(-90 198.4 141.5)">R8</text>
<text x="198.4" y="140.4" transform="rotate(-90 198.4 140.4)">10</text>
<text x="225.3" y="141.9">T+</text>
<text x="236.8" y="142.5">U5</text>
<text x="238.9" y="139.4">FAULT</text>
<text x="99.7" y="148.8">C3</text>
<text x="198.4" y="145.5" transform="rotate(-90 198.4 145.5)">10</text>
<text x="225.3" y="147">BIAS</text>
<text x="225.3" y="144.5">T-</text>
<text x="236.8" y="146.5">MAX31856</text>
<text x="240.6" y="149.6">SDO</text>
<text x="240.6" y="147">SCK</text>
<text x="241.9" y="144.5">CS</text>
<text x="95.1" y="150">+3V3</text>
<text x="99.7" y="152.8">100nF</text>
<text x="212.7" y="151.4">C8</text>
<text x="212.7" y="155.4">100nF</text>
<text x="233.4" y="155.7" transform="rotate(-90 233.4 155.7)">AGND</text>
<text x="238.5" y="155.7" transform="rotate(-90 238.5 155.7)">DGND</text>
<text x="241.3" y="152.1">SDI</text>
<text x="95.7" y="157.6">GND</text>
<text x="208.8" y="160.2">GND</text>
<text x="81.9" y="165.3">R11</text>
<text x="120" y="166.6">J6</text>
<text x="230.3" y="162.7">GND</text>
<text x="235.4" y="162.7">GND</text>
<text x="81.9" y="169.3">100</text>
<text x="98.4" y="169.1">Q1</text>
<text x="98.4" y="173.1">2N7002</text>
<text x="110.4" y="171.6">+12V</text>
<text x="120" y="170.6">ISITICI</text>
<text x="97" y="179.2">GND</text>
<text x="109.8" y="179.3">C12</text>
<text x="229.7" y="176.7">+3V3+3V3</text>
<text x="90.6" y="185.6">GND</text>
<text x="99.4" y="183.6" transform="rotate(-90 99.4 183.6)">10k R12</text>
<text x="105.3" y="180.5">+12V</text>
<text x="109.8" y="183.3">100uF</text>
<text x="170.8" y="184.4">J5</text>
<text x="185.7" y="183.4" transform="rotate(-90 185.7 183.4)">C11</text>
<text x="198.4" y="186" transform="rotate(-90 198.4 186)">R10</text>
<text x="198.4" y="184.9" transform="rotate(-90 198.4 184.9)">10</text>
<text x="198.4" y="180.9" transform="rotate(-90 198.4 180.9)">R9</text>
<text x="233.4" y="180.7" transform="rotate(-90 233.4 180.7)">AVDD</text>
<text x="238.5" y="180.9" transform="rotate(-90 238.5 180.9)">DVDD</text>
<text x="238.9" y="183.8">FAULT</text>
<text x="239.5" y="181.3">DRDY</text>
<text x="105.9" y="188.1">GND</text>
<text x="170.8" y="188.4">TC4</text>
<text x="185.7" y="187.4" transform="rotate(-90 185.7 187.4)">10nF</text>
<text x="198.4" y="190" transform="rotate(-90 198.4 190)">10</text>
<text x="225.3" y="191.5">BIAS</text>
<text x="225.3" y="188.9">T-</text>
<text x="225.3" y="186.4">T+</text>
<text x="236.8" y="186.9">U6</text>
<text x="236.8" y="190.9">MAX31856</text>
<text x="240.6" y="191.5">SCK</text>
<text x="241.9" y="188.9">CS</text>
<text x="212.7" y="194.5">C10</text>
<text x="240.6" y="194">SDO</text>
<text x="241.3" y="196.5">SDI</text>
<text x="208.8" y="203.4">GND</text>
<text x="212.7" y="198.5">100nF</text>
<text x="233.4" y="200.2" transform="rotate(-90 233.4 200.2)">AGND</text>
<text x="238.5" y="200.2" transform="rotate(-90 238.5 200.2)">DGND</text>
<text x="111.6" y="208.4">+3V3</text>
<text x="121.3" y="208.5">J7</text>
<text x="230.3" y="207.2">GND</text>
<text x="235.4" y="207.2">GND</text>
<text x="112.2" y="211">GND</text>
<text x="121.3" y="212.5">PROG</text>
</g>
</svg>
